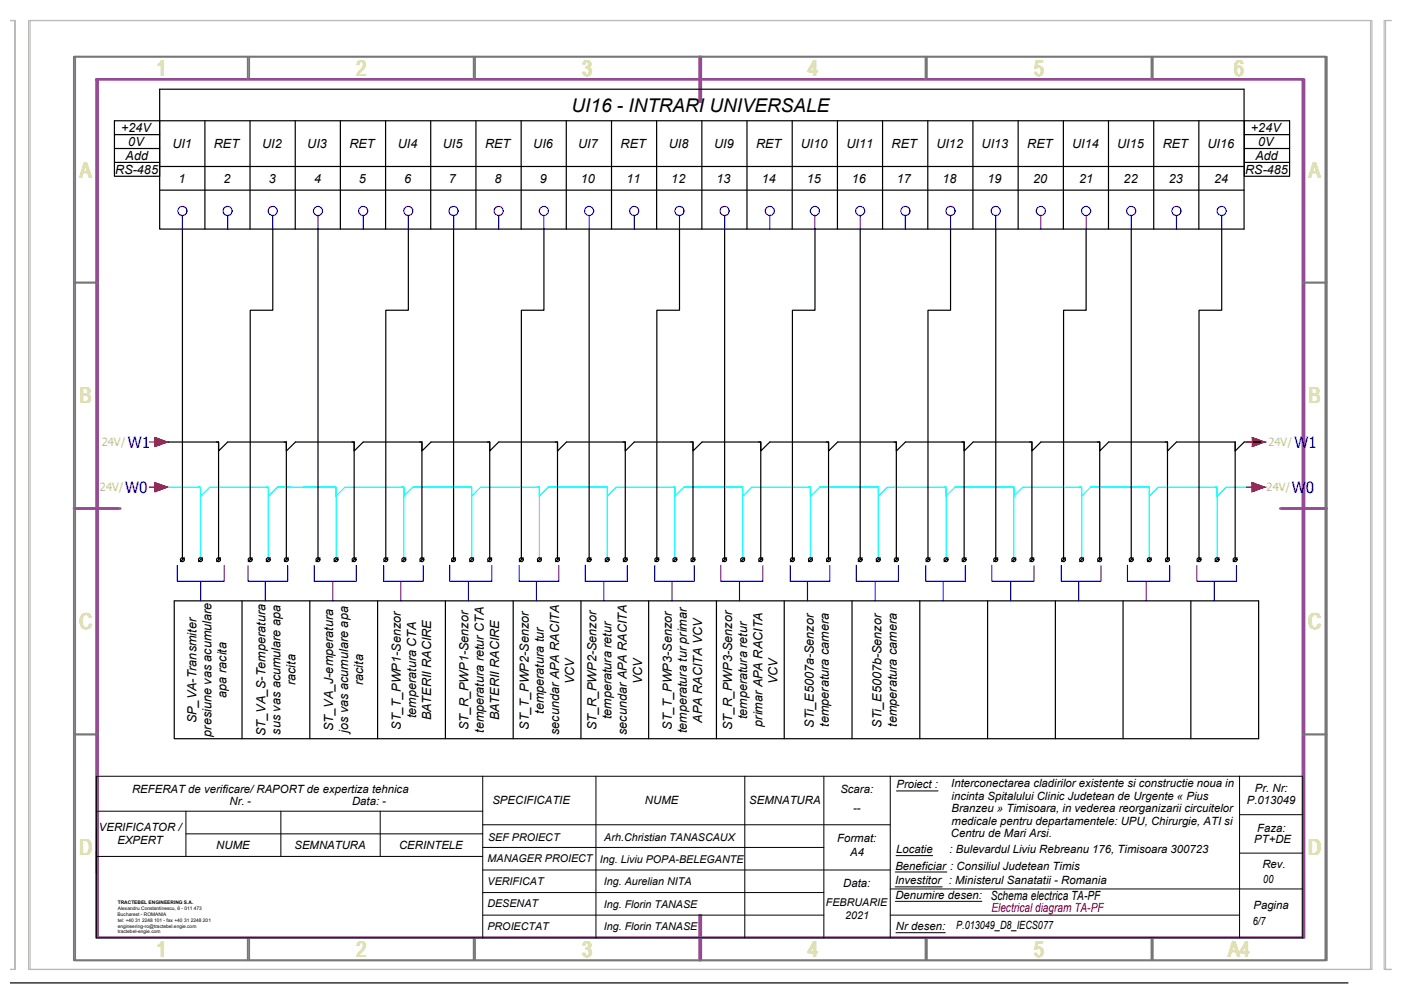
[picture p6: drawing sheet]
<svg xmlns="http://www.w3.org/2000/svg" width="297mm" height="210mm" viewBox="0 0 297 210" stroke-linecap="round" stroke-linejoin="round" font-family="sans-serif">
<!-- layer: CP_LINENORM -->
<path d="M2.1 4.4h1.1v201.1h-1.1h1.1v-201.1zM6.1 4.4h284.5v201.1h-284.5zM6.4 4.4h284.5v201.1h-284.5zM293.5 4.4h1.5h-1.2v201.1h1.2h-1.5z" fill="none" stroke="#bababa" stroke-width=".25"/>
<!-- layer: CP_FRAME -->
<path d="M20.4 16.8h255.8v182h-255.8zM20.7 16.8h255.8v182h-255.8zM148.3 12v9.6M148.6 12v9.6M15.6 107.8h9.9M271.4 107.8h9.9M148.3 194v9.6M148.6 194v9.6" fill="none" stroke="#954a95" stroke-width=".51"/>
<!-- layer: CP_FRREF -->
<g fill="none" stroke="#767676" stroke-width=".36">
<path d="M15.6 12h265.4v191.6h-265.4zM15.9 12h265.4v191.6h-265.4zM52.5 12v4.8M52.8 12v4.8M100.4 12v4.8M100.7 12v4.8M196.2 12v4.8M196.5 12v4.8M244.1 12v4.8M244.4 12v4.8M15.6 59.9h5.1M276.2 59.9h5.1"/>
<path d="M15.6 155.7h5.1M276.2 155.7h5.1M52.5 198.8v4.8M52.8 198.8v4.8M100.4 198.8v4.8M100.7 198.8v4.8M196.2 198.8v4.8M196.5 198.8v4.8M244.1 198.8v4.8M244.4 198.8v4.8"/>
</g>
<!-- layer: 0 -->
<g fill="none" stroke="#000" stroke-width=".25">
<path d="M33.9 18.9h229.9v29.7h-229.9zM24.3 28.5h9.6M24.3 31.5h9.6M24.3 34.4h9.6M33.9 25.6v11.8h-9.6v-11.8h239.5M33.9 35.3h229.9M43.4 25.6v23M53 25.6v23M62.6 25.6v23M72.2 25.6v23M81.8 25.6v23M91.3 25.6v23"/>
<path d="M100.9 25.6v23M110.5 25.6v23M120.1 25.6v23M129.7 25.6v23M139.2 25.6v23M148.8 25.6v23M158.4 25.6v23M168 25.6v23M177.6 25.6v23M187.1 25.6v23M196.7 25.6v23M206.3 25.6v23"/>
<path d="M215.9 25.6v23M225.5 25.6v23M235 25.6v23M244.6 25.6v23M254.2 25.6v23M263.8 25.6h9.6v11.8h-9.6zM263.8 28.5h9.6M263.8 31.5h9.6M263.8 34.4h9.6M33.9 40.3h229.9M38.7 48.6v70.1M57.8 48.6v17.2h-4.7v52.9"/>
<path d="M67.4 48.6v70.1M86.6 48.6v17.2h-4.8v52.9M96.2 48.6v70.1M115.3 48.6v17.2h-4.8v52.9M124.9 48.6v70.1M144.1 48.6v17.2h-4.8v52.9M153.6 48.6v70.1M172.8 48.6v17.2h-4.8v52.9M182.4 48.6v70.1M201.5 48.6v17.2h-4.7v52.9M211.1 48.6v70.1M230.3 48.6v17.2h-4.8v52.9"/>
<path d="M239.8 48.6v70.1M259 48.6v17.2h-4.8v52.9M35.5 93.7h10.8v25M45.9 93.7h.4v1.9l2-1.9h12.4v25M60.2 93.7h.5v1.9l1.9-1.9h12.5v25M74.6 93.7h.5v1.9l1.9-1.9h12.5v25M89 93.7h.5v1.9l1.9-1.9h12.4v25M103.3 93.7h.5v1.9l1.9-1.9h12.5v25M117.7 93.7h.5v1.9l1.9-1.9h12.5v25M132.1 93.7h.5v1.9l1.9-1.9h12.4v25M146.5 93.7h.4v1.9l2-1.9h12.4v25M160.8 93.7h.5v1.9l1.9-1.9h12.5v25"/>
<path d="M175.2 93.7h.5v1.9l1.9-1.9h12.4v25M189.6 93.7h.4v1.9l2-1.9h12.4v25M203.9 93.7h.5v1.9l1.9-1.9h12.5v25M218.3 93.7h.5v1.9l1.9-1.9h12.5v25M232.7 93.7h.5v1.9l1.9-1.9h12.4v25M247 93.7h.5v1.9l1.9-1.9h12.5v25M268.1 93.7h-4.3l-1.9 1.9M39.1 118.3l-.8 .8M42.9 118.3l-.8 .8M46.8 118.3l-.9 .8M53.5 118.3l-.9 .8M57.3 118.3l-.8 .8"/>
<path d="M61.1 118.3l-.8 .8M67.8 118.3l-.8 .8M71.7 118.3l-.9 .8M75.5 118.3l-.8 .8M82.2 118.3l-.8 .8M86 118.3l-.8 .8M89.9 118.3l-.9 .8M96.6 118.3l-.9 .8M100.4 118.3l-.8 .8M104.3 118.3l-.9 .8M111 118.3l-.9 .8M114.8 118.3l-.9 .8"/>
<path d="M118.6 118.3l-.8 .8M125.3 118.3l-.8 .8M129.1 118.3l-.8 .8M133 118.3l-.8 .8M139.7 118.3l-.8 .8M143.5 118.3l-.8 .8M147.3 118.3l-.8 .8M154.1 118.3l-.9 .8M157.9 118.3l-.9 .8M161.7 118.3l-.8 .8M168.4 118.3l-.8 .8M172.3 118.3l-.9 .8"/>
<path d="M176.1 118.3l-.9 .8M182.8 118.3l-.8 .8M186.6 118.3l-.8 .8M190.5 118.3l-.9 .8M197.2 118.3l-.9 .8M201 118.3l-.8 .8M204.8 118.3l-.8 .8M211.5 118.3l-.8 .8M215.4 118.3l-.9 .8M219.2 118.3l-.8 .8M225.9 118.3l-.8 .8M229.8 118.3l-.9 .8"/>
<path d="M233.6 118.3l-.9 .8M240.3 118.3l-.9 .8M244.1 118.3l-.8 .8M247.9 118.3l-.8 .8M254.6 118.3l-.8 .8M258.5 118.3l-.9 .8M262.3 118.3l-.8 .8M2.1 208.4h283.7"/>
<circle cx="38.7" cy="118.7" r=".41"/>
<circle cx="42.5" cy="118.7" r=".41"/>
<circle cx="46.3" cy="118.7" r=".41"/>
<circle cx="53" cy="118.7" r=".41"/>
<circle cx="56.9" cy="118.7" r=".41"/>
<circle cx="60.7" cy="118.7" r=".41"/>
<circle cx="67.4" cy="118.7" r=".41"/>
<circle cx="71.2" cy="118.7" r=".41"/>
<circle cx="75.1" cy="118.7" r=".41"/>
<circle cx="81.8" cy="118.7" r=".41"/>
<circle cx="85.6" cy="118.7" r=".41"/>
<circle cx="89.4" cy="118.7" r=".41"/>
<circle cx="96.2" cy="118.7" r=".41"/>
<circle cx="100" cy="118.7" r=".41"/>
<circle cx="103.8" cy="118.7" r=".41"/>
<circle cx="110.5" cy="118.7" r=".41"/>
<circle cx="114.4" cy="118.7" r=".41"/>
<circle cx="118.2" cy="118.7" r=".41"/>
<circle cx="124.9" cy="118.7" r=".41"/>
<circle cx="128.7" cy="118.7" r=".41"/>
<circle cx="132.6" cy="118.7" r=".41"/>
<circle cx="139.3" cy="118.7" r=".41"/>
<circle cx="143.1" cy="118.7" r=".41"/>
<circle cx="146.9" cy="118.7" r=".41"/>
<circle cx="153.6" cy="118.7" r=".41"/>
<circle cx="157.5" cy="118.7" r=".41"/>
<circle cx="161.3" cy="118.7" r=".41"/>
<circle cx="168" cy="118.7" r=".41"/>
<circle cx="171.8" cy="118.7" r=".41"/>
<circle cx="175.7" cy="118.7" r=".41"/>
<circle cx="182.4" cy="118.7" r=".41"/>
<circle cx="186.2" cy="118.7" r=".41"/>
<circle cx="190" cy="118.7" r=".41"/>
<circle cx="196.7" cy="118.7" r=".41"/>
<circle cx="200.6" cy="118.7" r=".41"/>
<circle cx="204.4" cy="118.7" r=".41"/>
<circle cx="211.1" cy="118.7" r=".41"/>
<circle cx="214.9" cy="118.7" r=".41"/>
<circle cx="218.8" cy="118.7" r=".41"/>
<circle cx="225.5" cy="118.7" r=".41"/>
<circle cx="229.3" cy="118.7" r=".41"/>
<circle cx="233.1" cy="118.7" r=".41"/>
<circle cx="239.8" cy="118.7" r=".41"/>
<circle cx="243.7" cy="118.7" r=".41"/>
<circle cx="247.5" cy="118.7" r=".41"/>
<circle cx="254.2" cy="118.7" r=".41"/>
<circle cx="258" cy="118.7" r=".41"/>
<circle cx="261.9" cy="118.7" r=".41"/>
</g>
<!-- layer: c_cartus text -->
<g fill="none" stroke="#000" stroke-width=".21">
<path d="M20.4 175.6v9.6M20.4 172h81.9M39.4 172v9.6M39.4 176.8h62.9M59.5 172v9.6M80.6 172v9.6M102.3 174.9h86.5M102.3 179.7h72.4M102.3 164.6v34.2M126.4 164.6v34.2M157.9 164.6v34.2M174.7 164.6v34.2"/>
<path d="M188.8 164.6v34.2M190.1 167.7h8.8M262.8 164.6v34.2M262.8 172.7h13.4M276.2 164.6h-255.8v34.2h255.8M20.4 181.6h81.9M102.3 184.5h86.5M102.3 189.2h72.4M102.3 194h72.4M188.8 188.5h87.4M188.8 194h74M189.8 188h10"/>
<path d="M189.8 184.9h11M189.8 191.1h18.4M190 197.8h10.4M190 181.4h7.7M262.8 180.9h13.4"/>
</g>
<!-- layer: a_has_UPU -->
<path d="M276.2 164.6v34.2" fill="none" stroke="#000" stroke-width=".21"/>
<!-- layer: E-RevizieVP -->
<g fill="none" stroke="#000" stroke-width=".25">
<path d="M36.9 127.4h230v29.2h-230zM51.3 127.4v29.2M65.7 127.4v29.2M80.1 127.4v29.2M94.4 127.4v29.2M108.8 127.4v29.2M123.2 127.4v29.2M137.5 127.4v29.2M151.9 127.4v29.2M166.3 127.4v29.2M180.6 127.4v29.2M195 127.4v29.2"/>
<path d="M209.4 127.4v29.2M223.8 127.4v29.2M238.1 127.4v29.2M252.5 127.4v29.2"/>
</g>
<!-- layer: EPLAN311 -->
<g fill="#f00" stroke="#f00" stroke-width=".21">
<path d="M32.9 92.8l2.6 .9h-2.6zM32.9 93.7v1l2.6-1z"/>
<path d="M32.9 102.3l2.6 1h-2.6zM32.9 103.3v1l2.6-1z"/>
<path d="M265.5 92.8l2.6 .9h-2.6zM265.5 93.7v1l2.6-1z"/>
<path d="M265.5 102.3l2.6 1h-2.6zM265.5 103.3v1l2.6-1z"/>
</g>
<g fill="none" stroke="#0ff" stroke-width=".25">
<path d="M35.5 103.3h6.9M42 103.3h.5v1.9l1.9-1.9h12.5v15.4M42.5 103.3v15.4M56.4 103.3h.5v1.9l1.9-1.9h12.5v15.4M70.8 103.3h.5v1.9l1.9-1.9h12.4v15.4M85.1 103.3h.5v1.9l1.9-1.9h12.5v15.4M99.5 103.3h.5v1.9l1.9-1.9h12.5v15.4M113.9 103.3h.5v1.9l1.9-1.9h12.4v15.4M128.3 103.3h.4v1.9l1.9-1.9h12.5v15.4M142.6 103.3h.5v1.9l1.9-1.9h12.5v15.4M157 103.3h.5v1.9l1.9-1.9h12.4v15.4M171.4 103.3h.4v1.9l2-1.9h12.4v15.4"/>
<path d="M185.7 103.3h.5v1.9l1.9-1.9h12.5v15.4M200.1 103.3h.5v1.9l1.9-1.9h12.5v15.4M214.5 103.3h.5v1.9l1.9-1.9h12.4v15.4M228.8 103.3h.5v1.9l1.9-1.9h12.5v15.4M243.2 103.3h.5v1.9l1.9-1.9h12.4v15.4M257.6 103.3h.4v1.9l2-1.9h5.5"/>
</g>
<path d="M31.7 93.7h1.2M32.9 92.8l2.6 .9-2.6 1zM264.3 93.7h1.2M265.5 92.8l2.6 .9-2.6 1M31.7 103.3h1.2M32.9 102.3l2.6 1-2.6 1zM264.3 103.3h1.2M265.5 102.3l2.6 1-2.6 1z" fill="none" stroke="#f00" stroke-width=".25"/>
<!-- layer: 0 -->
<g fill="none" stroke="#00f" stroke-width=".25">
<path d="M37.6 119.9v3.4h9.9v-3.4M52.6 119.9v3.4h8.4v-3.4M66.6 119.9v3.4h9v-3.4M81.3 119.9v3.4h8.4v-3.4M95.3 119.9v3.4h9v-3.4M110.1 119.9v3.4h8.4v-3.4M124.1 119.9v3.4h8.9v-3.4M138.8 119.9v3.4h8.4v-3.4M152.8 119.9v3.4h9v-3.4M167.5 119.9v3.4h8.4v-3.4M181.6 119.9v3.4h8.9v-3.4M196.3 119.9v3.4h8.4v-3.4"/>
<path d="M210.3 119.9v3.4h8.9v-3.4M225 119.9v3.4h8.4v-3.4M239 119.9v3.4h9v-3.4M253.8 119.9v3.4h8.4v-3.4M42.6 123.3v4.1M56.3 123.3v4.1M70.6 123.3v4.1M85 123.3v4.1M99.3 123.3v4.1M113.7 123.3v4.1M128 123.3v4.1M142.5 123.3v4.1"/>
<path d="M156.8 123.3v4.1M171.2 123.3v4.1M185.5 123.3v4.1M199.9 123.3v4.1M214.3 123.3v4.1M228.7 123.3v4.1M243 123.3v4.1M257.4 123.3v4.1"/>
</g>
<!-- layer: EPLAN302 -->
<g fill="none" stroke="#00f" stroke-width=".25">
<path d="M38.7 45.7v2.9M48.3 45.7v2.9M57.8 45.7v2.9M67.4 45.7v2.9M77 45.7v2.9M86.6 45.7v2.9M96.2 45.7v2.9M105.7 45.7v2.9M115.3 45.7v2.9M124.9 45.7v2.9M134.5 45.7v2.9M144.1 45.7v2.9"/>
<path d="M153.6 45.7v2.9M163.2 45.7v2.9M172.8 45.7v2.9M182.4 45.7v2.9M192 45.7v2.9M201.5 45.7v2.9M211.1 45.7v2.9M220.7 45.7v2.9M230.3 45.7v2.9M239.8 45.7v2.9M249.4 45.7v2.9M259 45.7v2.9"/>
<circle cx="38.7" cy="44.7" r=".96"/>
<circle cx="48.3" cy="44.7" r=".96"/>
<circle cx="57.8" cy="44.7" r=".96"/>
<circle cx="67.4" cy="44.7" r=".96"/>
<circle cx="77" cy="44.7" r=".96"/>
<circle cx="86.6" cy="44.7" r=".96"/>
<circle cx="96.2" cy="44.7" r=".96"/>
<circle cx="105.7" cy="44.7" r=".96"/>
<circle cx="115.3" cy="44.7" r=".96"/>
<circle cx="124.9" cy="44.7" r=".96"/>
<circle cx="134.5" cy="44.7" r=".96"/>
<circle cx="144.1" cy="44.7" r=".96"/>
<circle cx="153.6" cy="44.7" r=".96"/>
<circle cx="163.2" cy="44.7" r=".96"/>
<circle cx="172.8" cy="44.7" r=".96"/>
<circle cx="182.4" cy="44.7" r=".96"/>
<circle cx="192" cy="44.7" r=".96"/>
<circle cx="201.5" cy="44.7" r=".96"/>
<circle cx="211.1" cy="44.7" r=".96"/>
<circle cx="220.7" cy="44.7" r=".96"/>
<circle cx="230.3" cy="44.7" r=".96"/>
<circle cx="239.8" cy="44.7" r=".96"/>
<circle cx="249.4" cy="44.7" r=".96"/>
<circle cx="259" cy="44.7" r=".96"/>
</g>
<g font-size="4.7" fill="#dddd6e">
<text x="33" y="16.1">1</text>
<text x="75.4" y="16.1">2</text>
<text x="123.3" y="16.1">3</text>
<text x="171.2" y="16.1">4</text>
<text x="219.1" y="16">5</text>
<text x="261.5" y="16.1">6</text>
<text x="16.8" y="37.6">A</text>
<text x="277.4" y="37.6">A</text>
<text x="16.8" y="85.5">B</text>
<text x="277.4" y="85.5">B</text>
<text x="16.7" y="133.4">C</text>
<text x="277.2" y="133.4">C</text>
<text x="16.7" y="181.3">D</text>
<text x="277.2" y="181.3">D</text>
<text x="33" y="202.9">1</text>
<text x="75.4" y="202.9">2</text>
<text x="123.3" y="202.9">3</text>
<text x="171.2" y="202.9">4</text>
<text x="219.1" y="202.9">5</text>
<text x="260.3" y="202.9">A4</text>
</g>
<text font-size="4" x="121.2" y="23.7">UI16 - INTRARI UNIVERSALE</text>
<g font-size="3.3" fill="#00f">
<text x="27.1" y="94.9">W1</text>
<text x="274.4" y="94.9">W1</text>
<text x="26.5" y="104.5">W0</text>
<text x="273.9" y="104.5">W0</text>
</g>
<g font-size="2.7">
<text x="25.7" y="28">+24V</text>
<text x="265.2" y="28">+24V</text>
<text x="26.6" y="33.9">Add</text>
<text x="27.2" y="31">0V</text>
<text x="36.5" y="31.4">UI1</text>
<text x="45.3" y="31.4">RET</text>
<text x="55.6" y="31.4">UI2</text>
<text x="65.2" y="31.4">UI3</text>
<text x="74.1" y="31.4">RET</text>
<text x="84.4" y="31.4">UI4</text>
<text x="93.9" y="31.4">UI5</text>
<text x="102.8" y="31.4">RET</text>
<text x="113.1" y="31.4">UI6</text>
<text x="122.6" y="31.4">UI7</text>
<text x="131.6" y="31.4">RET</text>
<text x="141.8" y="31.4">UI8</text>
<text x="151.4" y="31.4">UI9</text>
<text x="160.3" y="31.4">RET</text>
<text x="169.8" y="31.4">UI10</text>
<text x="179.5" y="31.4">UI11</text>
<text x="189" y="31.4">RET</text>
<text x="198.5" y="31.4">UI12</text>
<text x="208.1" y="31.4">UI13</text>
<text x="217.8" y="31.4">RET</text>
<text x="227.3" y="31.4">UI14</text>
<text x="236.8" y="31.4">UI15</text>
<text x="246.5" y="31.4">RET</text>
<text x="256" y="31.4">UI16</text>
<text x="266.2" y="33.9">Add</text>
<text x="266.8" y="31">0V</text>
<text x="24.4" y="36.8">RS-485</text>
<text x="37.8" y="38.8">1</text>
<text x="47.4" y="38.8">2</text>
<text x="57" y="38.7">3</text>
<text x="66.6" y="38.7">4</text>
<text x="76.1" y="38.7">5</text>
<text x="85.7" y="38.7">6</text>
<text x="95.2" y="38.7">7</text>
<text x="104.8" y="38.7">8</text>
<text x="114.5" y="38.7">9</text>
<text x="123.2" y="38.7">10</text>
<text x="132.8" y="38.8">11</text>
<text x="142.3" y="38.8">12</text>
<text x="151.9" y="38.7">13</text>
<text x="161.5" y="38.8">14</text>
<text x="171.1" y="38.7">15</text>
<text x="180.6" y="38.7">16</text>
<text x="190.2" y="38.8">17</text>
<text x="199.8" y="38.7">18</text>
<text x="209.4" y="38.7">19</text>
<text x="219.1" y="38.7">20</text>
<text x="228.8" y="38.8">21</text>
<text x="238.2" y="38.8">22</text>
<text x="247.8" y="38.7">23</text>
<text x="257.4" y="38.8">24</text>
<text x="264" y="36.8">RS-485</text>
<text x="48" y="147.9" transform="rotate(-90 48 147.9)">apa racita</text>
<text x="62.7" y="145.3" transform="rotate(-90 62.7 145.3)">racita</text>
<text x="77" y="145.3" transform="rotate(-90 77 145.3)">racita</text>
<text x="121.8" y="145" transform="rotate(-90 121.8 145)">VCV</text>
<text x="136.1" y="145" transform="rotate(-90 136.1 145)">VCV</text>
<text x="164.9" y="145" transform="rotate(-90 164.9 145)">VCV</text>
<text x="41.6" y="153.4" transform="rotate(-90 41.6 153.4)">SP_VA-Transmiter</text>
<text x="59.5" y="155.8" transform="rotate(-90 59.5 155.8)">sus vas acumulare apa</text>
<text x="70.6" y="155" transform="rotate(-90 70.6 155)">ST_VA_J-emperatura</text>
<text x="73.8" y="155.4" transform="rotate(-90 73.8 155.4)">jos vas acumulare apa</text>
<text x="85" y="154.7" transform="rotate(-90 85 154.7)">ST_T_PWP1-Senzor</text>
<text x="88.2" y="152.3" transform="rotate(-90 88.2 152.3)">temperatura CTA</text>
<text x="91.4" y="152.8" transform="rotate(-90 91.4 152.8)">BATERII RACIRE</text>
<text x="99.3" y="154.9" transform="rotate(-90 99.3 154.9)">ST_R_PWP1-Senzor</text>
<text x="102.6" y="155.4" transform="rotate(-90 102.6 155.4)">temperatura retur CTA</text>
<text x="105.8" y="152.8" transform="rotate(-90 105.8 152.8)">BATERII RACIRE</text>
<text x="112.1" y="154.7" transform="rotate(-90 112.1 154.7)">ST_T_PWP2-Senzor</text>
<text x="115.3" y="151.4" transform="rotate(-90 115.3 151.4)">temperatura tur</text>
<text x="118.5" y="155.8" transform="rotate(-90 118.5 155.8)">secundar APA RACITA</text>
<text x="126.5" y="154.9" transform="rotate(-90 126.5 154.9)">ST_R_PWP2-Senzor</text>
<text x="129.7" y="152.5" transform="rotate(-90 129.7 152.5)">temperatura retur</text>
<text x="132.9" y="155.8" transform="rotate(-90 132.9 155.8)">secundar APA RACITA</text>
<text x="142.5" y="154.7" transform="rotate(-90 142.5 154.7)">ST_T_PWP3-Senzor</text>
<text x="145.7" y="155.5" transform="rotate(-90 145.7 155.5)">temperatura tur primar</text>
<text x="148.9" y="153.2" transform="rotate(-90 148.9 153.2)">APA RACITA VCV</text>
<text x="155.2" y="154.9" transform="rotate(-90 155.2 154.9)">ST_R_PWP3-Senzor</text>
<text x="158.4" y="152.5" transform="rotate(-90 158.4 152.5)">temperatura retur</text>
<text x="161.6" y="154.1" transform="rotate(-90 161.6 154.1)">primar APA RACITA</text>
<text x="172.6" y="154.3" transform="rotate(-90 172.6 154.3)">STi_E5007a-Senzor</text>
<text x="175.8" y="154.1" transform="rotate(-90 175.8 154.1)">temperatura camera</text>
<text x="186.9" y="154.3" transform="rotate(-90 186.9 154.3)">STi_E5007b-Senzor</text>
<text x="190.1" y="154.1" transform="rotate(-90 190.1 154.1)">temperatura camera</text>
<text x="44.8" y="156.2" transform="rotate(-90 44.8 156.2)">presiune vas acumulare</text>
<text x="56.3" y="156.1" transform="rotate(-90 56.3 156.1)">ST_VA_S-Temperatura</text>
<text x="210.1" y="190.8">Schema electrica TA-PF</text>
</g>
<text font-size="2.7" fill="#f00" x="210.2" y="193.3">Electrical diagram TA-PF</text>
<g font-size="2.4" fill="#a5dd6e">
<text x="21.6" y="94.6">24V/</text>
<text x="268.9" y="94.6">24V/</text>
<text x="21.2" y="104.2">24V/</text>
<text x="268.5" y="104.2">24V/</text>
</g>
<g font-size="2.4">
<text x="190.1" y="167.2">Proiect :</text>
<text x="201.7" y="166.9">Interconectarea cladirilor existente si constructie noua in</text>
<text x="266.1" y="167.8">Pr. Nr:</text>
<text x="28" y="168.1">REFERAT de verificare/ RAPORT de expertiza tehnica</text>
<text x="48.7" y="170.7">Nr. -</text>
<text x="74.6" y="170.7">Data: -</text>
<text x="104.4" y="170.4">SPECIFICATIE</text>
<text x="136.7" y="170.4">NUME</text>
<text x="158.9" y="170.4">SEMNATURA</text>
<text x="178.2" y="168.2">Scara:</text>
<text x="180.9" y="172.1">--</text>
<text x="201.7" y="172.2">Branzeu » Timisoara, in vederea reorganizarii circuitelor</text>
<text x="201.7" y="169.6">incinta Spitalului Clinic Judetean de Urgente « Pius</text>
<text x="264.4" y="170.5">P.013049</text>
<text x="21" y="176.3">VERIFICATOR /</text>
<text x="24.9" y="178.9">EXPERT</text>
<text x="177.5" y="178.5">Format:</text>
<text x="201.6" y="177.6">Centru de Mari Arsi.</text>
<text x="201.7" y="174.9">medicale pentru departamentele: UPU, Chirurgie, ATI si</text>
<text x="265.9" y="178.7">PT+DE</text>
<text x="266.5" y="176.5">Faza:</text>
<text x="45.9" y="180">NUME</text>
<text x="62.4" y="180">SEMNATURA</text>
<text x="84.6" y="180">CERINTELE</text>
<text x="180.2" y="181.5">A4</text>
<text x="189.8" y="184.4">Beneficiar : Consiliul Judetean Timis</text>
<text x="190" y="180.9">Locatie</text>
<text x="201.3" y="180.9">: Bulevardul Liviu Rebreanu 176, Timisoara 300723</text>
<text x="267.7" y="184.1">Rev.</text>
<text x="178.8" y="188.1">Data:</text>
<text x="189.8" y="187.5">Investitor : Ministerul Sanatatii - Romania</text>
<text x="189.8" y="190.6">Denumire desen:</text>
<text x="267.9" y="187.1">00</text>
<text x="190" y="197.2">Nr desen:</text>
<text x="202.7" y="196.9">P.013049_D8_IECS077</text>
<text x="265.6" y="196.1">6/7</text>
<text x="265.8" y="192.7">Pagina</text>
</g>
<g font-size="2.3">
<text x="103.5" y="178.3">SEF PROIECT</text>
<text x="128.1" y="178.3">Arh.Christian TANASCAUX</text>
<text x="103.4" y="182.9">MANAGER PROIECT</text>
<text x="127.2" y="182.9">Ing. Liviu POPA-BELEGANTE</text>
<text x="103.4" y="187.6">VERIFICAT</text>
<text x="128" y="187.6">Ing. Aurelian NITA</text>
<text x="103.3" y="192.4">DESENAT</text>
<text x="103.3" y="197.2">PROIECTAT</text>
<text x="128" y="192.4">Ing. Florin TANASE</text>
<text x="128" y="197.2">Ing. Florin TANASE</text>
<text x="175.1" y="192.1">FEBRUARIE</text>
<text x="179.2" y="194.8">2021</text>
</g>
<g font-size="1">
<text x="25" y="191.6">TRACTEBEL ENGINEERING S.A.</text>
<text x="24.9" y="194.2">Bucharest - ROMANIA</text>
<text x="25" y="196.7">engineering-ro@tractebel.engie.com</text>
<text x="25" y="195.4">tel: +40 31 2248 101 - fax +40 31 2248 201</text>
<text x="25" y="197.9">tractebel-engie.com</text>
<text x="25" y="192.9">Alexandru Constantinescu, 6 - 011 473</text>
</g>
</svg>
